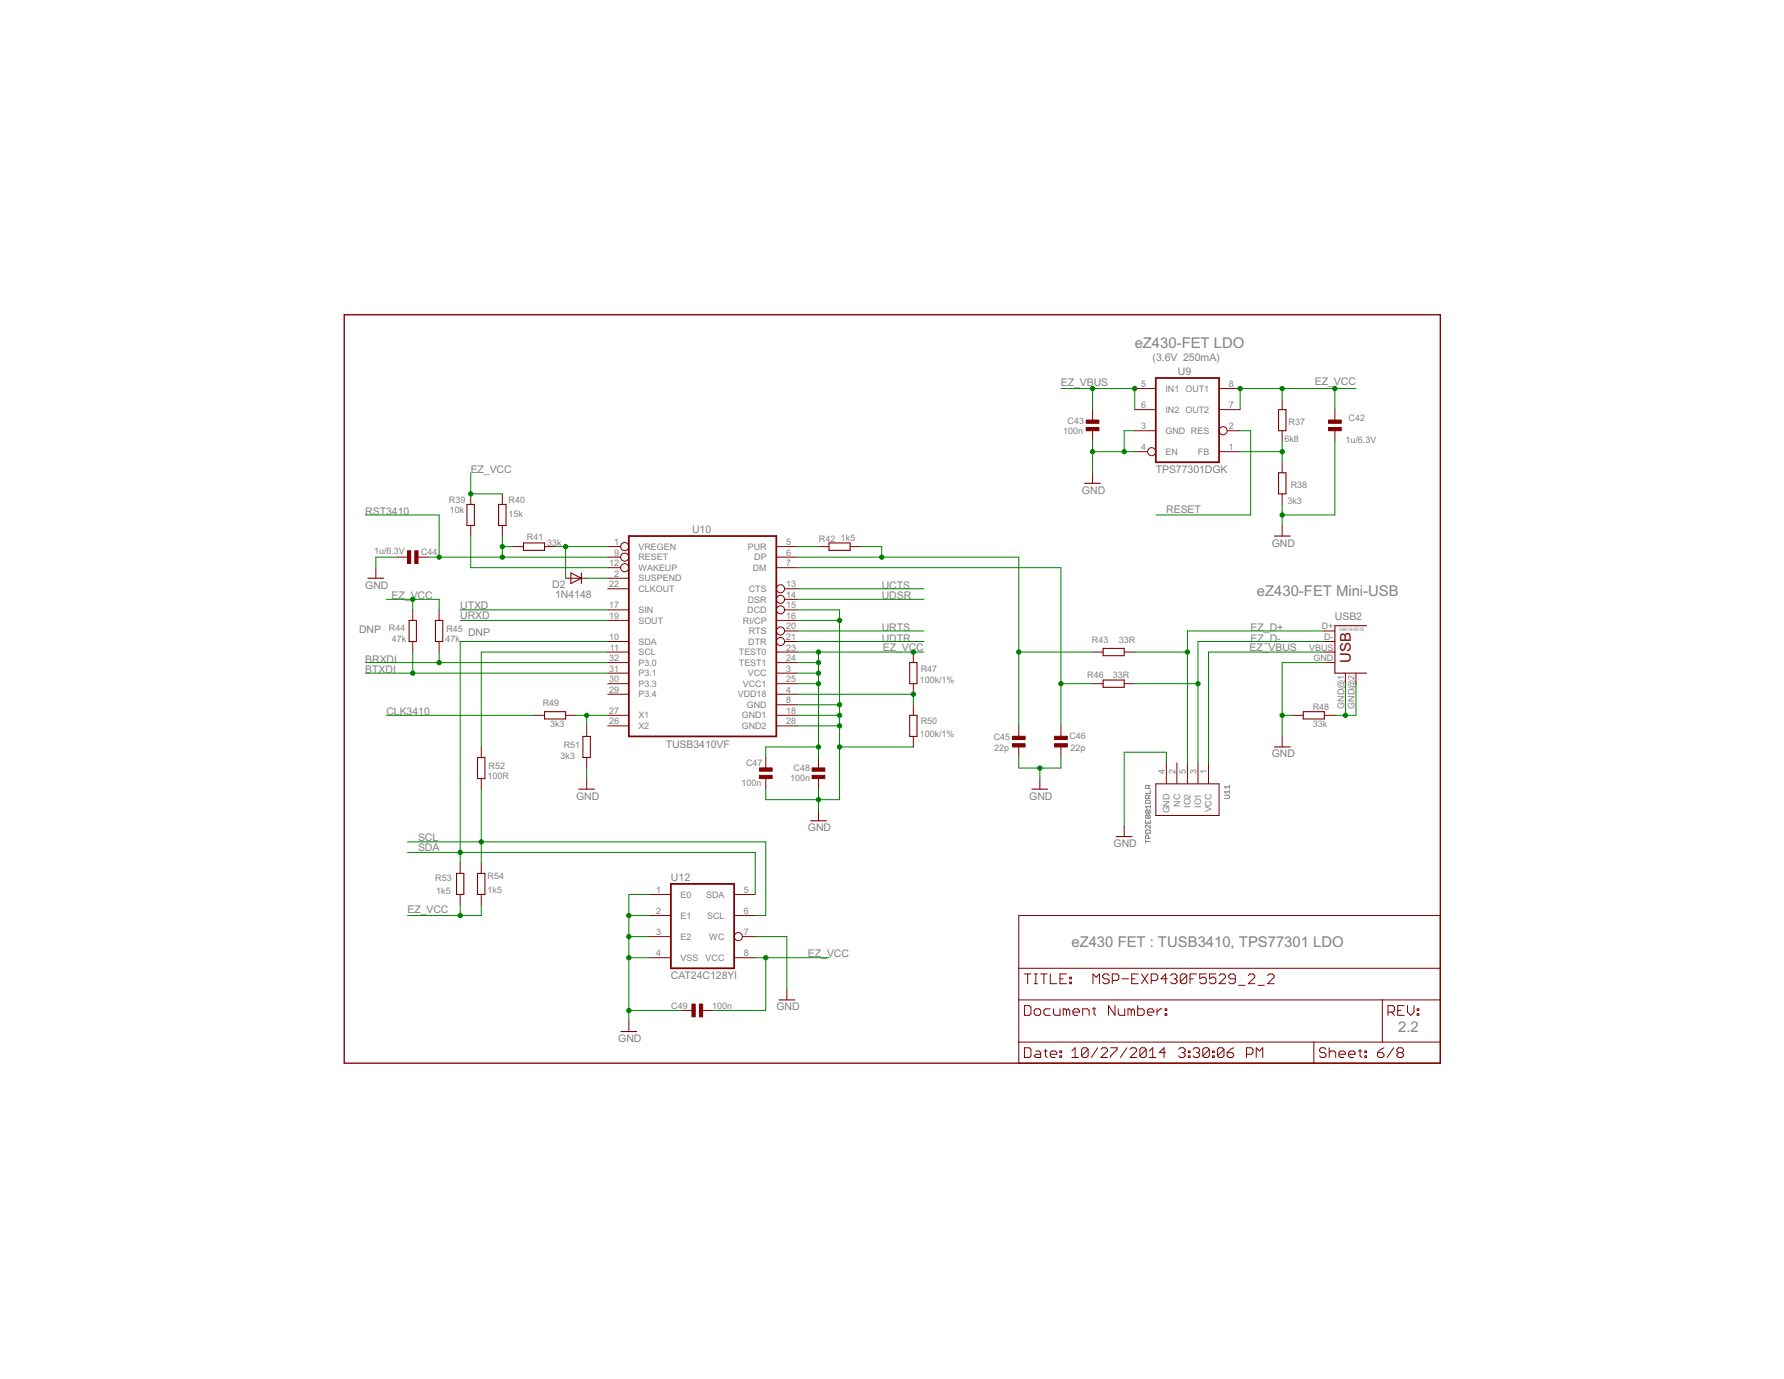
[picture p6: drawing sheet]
<svg xmlns="http://www.w3.org/2000/svg" width="279mm" height="216mm" viewBox="0 0 279 216" stroke-linecap="round" stroke-linejoin="round" font-family="sans-serif">
<g fill="none" stroke="#808080" stroke-width=".16">
<path d="M179.4 131.8h.7M179.4 128.4v.5h.7v-.5M179.4 131.5v.5M179.5 125.3h.5l.1 .1v.4h-.7v-.4zM179.5 126.8l-.1 .2v.2l.1 .1h.5M179.5 127.6l-.1 .1v.3l.1 .1h.5M179.5 129.9h.5l.1 .2v.4h-.7v-.4zM179.5 126.8h.5l.1 .2v.2l-.1 .1M179.5 127.6h.5l.1 .1v.3l-.1 .1M179.5 127.6l.5 .5M179.5 126.8l.5 .5M179.8 128.7v.2"/>
<path d="M179.9 123.4v-.3l-.1-.1-.4 .1v.3h.7M179.9 125v-.4l-.1-.1h-.3l-.1 .1v.4h.7M179.9 131.2v-.3l-.1-.2h-.3l-.1 .2v.3h.7M180.1 129.2v.5l-.4-.5-.3 .1v.2l.1 .2M180.1 123.7v.5h-.7M180.1 126.1v.5M180.1 126.3h-.7l.3 .3M180.1 124.5l-.2 .3M180.1 123l-.2 .2M191.8 124.5h.6l.1 .1v.3l-.1 .1h-.6M192.5 123v.4M192.5 123.7v.5"/>
<path d="M192.5 124h-.7l.2 .2M192.5 123.2h-.7l.2 .2"/>
</g>
<path d="M181 59.2h9.9v13.2h-9.9zM98.5 83.9h23.1v31.4h-23.1zM105.1 138.4h9.9v13.2h-9.9z" fill="none" stroke="#800000" stroke-width=".28"/>
<g fill="none" stroke="#800000" stroke-width=".16">
<path d="M73.7 77.3v1.7M78.7 77.3v1.7M171.1 64.1v1.7M171.1 67.4v1.7M171.1 74v1.7M177.7 60.8h3.3M177.7 70.7h2M177.7 64.1h3.3M177.7 67.4h3.3M190.9 60.8h3.3M190.9 70.7h3.3M190.9 64.1h3.3"/>
<path d="M192.2 67.4h2M200.8 62.5v1.6M200.8 67.4v1.7M200.8 72.4v1.6M200.8 77.3v1.7M209.1 64.1v1.7M209.1 67.4v1.7M58.9 88.9v1.6M62.2 87.2h1.6M64.6 95.5v1.6M65.5 87.2h1.6M68.8 95.5v1.6"/>
<path d="M73.7 82.3v1.6M78.7 82.3v1.6M80.3 85.6h1.7M85.3 85.6h1.6M88.6 90.5h3.3M95.2 92.2h3.3M95.2 95.5h3.3M95.2 85.6h2M95.2 88.9h2M95.2 90.5h3.3M95.2 97.1h3.3M95.2 87.2h2"/>
<path d="M121.6 85.6h3.3M121.6 88.9h3.3M121.6 97.1h3.3M121.6 87.2h3.3M122.9 92.2h2M122.9 95.5h2M122.9 98.8h2M122.9 93.8h2M128.2 85.6h1.6M133.1 85.6h1.7M200.8 82.3v1.6M207.4 98.8h1.7"/>
<path d="M64.6 100.4v1.7M68.8 100.4v1.7M75.4 116.9v1.7M83.6 112h1.7M88.6 112h1.6M91.9 113.6v1.7M91.9 118.6v1.6M95.2 102.1h3.3M95.2 100.4h3.3M95.2 103.7h3.3M95.2 107h3.3M95.2 108.7h3.3"/>
<path d="M95.2 113.6h3.3M95.2 112h3.3M95.2 105.4h3.3M119.9 118.6v1.6M121.6 102.1h3.3M121.6 103.7h3.3M121.6 107h3.3M121.6 108.7h3.3M121.6 113.6h3.3M121.6 112h3.3M121.6 105.4h3.3M121.6 110.3h3.3"/>
<path d="M122.9 100.4h2M128.2 118.6v1.6M143 102.1v1.6M143 107v1.7M143 110.3v1.7M143 115.3v1.6M159.6 113.6v1.7M159.6 116.9v1.7M166.2 113.6v1.7M166.2 116.9v1.7M171.1 102.1h1.7M171.1 107h1.7"/>
<path d="M176.1 102.1h1.6M176.1 107h1.6M182.7 119.4v3.3M184.3 119.4v3.3M186 119.4v3.3M187.6 119.4v3.3M189.3 119.4v3.3M200.8 115.3v1.6M202.5 112h1.6M207.4 102.1h1.7M207.4 100.4h1.7M207.4 103.7h1.7"/>
<path d="M207.4 112h1.7M210.7 105.4v1.6M212.4 105.4v1.6M72.1 135.1v1.6M75.4 121.9v1.6M75.4 135.1v1.6M91.9 121.9v1.6M119.9 121.9v1.6M128.2 121.9v1.6M128.2 126.9v1.6M162.9 121.9v1.6M176.1 129.3v1.7"/>
<path d="M181 122.7h9.9v5h-9.9zM72.1 140v1.7M75.4 140v1.7M98.5 159.9v1.6M101.8 143.3h3.3M101.8 140h3.3M101.8 146.6h3.3M101.8 149.9h3.3M106.7 158.2h1.7M110 158.2h1.7M115 143.3h3.3M115 140h3.3"/>
<path d="M115 149.9h3.3M116.3 146.6h2M123.2 154.9v1.6M159.6 143.3h66v23.2h-66zM159.6 156.5h66M159.6 151.6h66M160.4 157.4h.8l.3 .3v1l-.3 .3h-.8zM160.4 152.5h1.1M161 152.5v1.5M162 158.2l.2-.3h.5l.3 .3v.5l-.3 .3h-.5l-.2-.3zM162 152.5h.5M162 154h.5"/>
<path d="M162.2 152.5v1.5M163 152.5h1M163.5 152.5v1.5M164.5 152.5v1.5h1M164.5 157.9h-.8l-.2 .3v.5l.2 .3h.8M165 157.9v.8l.2 .3h.8v-1.1M166 153.2h.5M167 152.5h-1v1.5h1M167 158.2l-.2-.3h-.3v1.1M167 158.2l.3-.3 .2 .3v.8M167 158.2v.8M167.5 153.8h.3v.2h-.3z"/>
<path d="M167.5 153h.3v.2h-.3zM168 158.5h1.1v-.3l-.3-.3h-.5l-.3 .3v.5l.3 .3h.5M169.6 159v-1.1h.7l.3 .3v.8M171.1 157.9h.5M171.2 154v-1.5l.5 .5 .5-.5v1.5M171.3 157.7v1l.3 .3M173.7 152.7l-.2-.2h-.5l-.3 .2v.3l.3 .2h.5l.2 .3v.3l-.2 .2h-.5l-.3-.2M174.2 153.5h.8l.2-.3v-.5l-.2-.2h-.8v1.5M174.6 157.4v1.6l-1-1.6v1.6M175.1 157.9v.8l.3 .3h.7v-1.1M175.7 153.2h1M177.2 158.2l-.3-.3h-.2v1.1"/>
<path d="M177.2 158.2v.8M177.2 158.2l.2-.3 .3 .3v.8M177.2 153.2h.6M178.2 157.4v1.6h.7l.3-.3v-.5l-.3-.3h-.7M178.3 152.5h-1.1v1.5h1.1M178.8 152.5l1 1.5M179.7 158.5h1v-.3l-.3-.3h-.4l-.3 .3v.5l.3 .3h.4M179.8 152.5l-1 1.5M180.3 153.5h.8l.2-.3v-.5l-.2-.2h-.8v1.5M181.2 157.9v1.1M182 157.9h-.3l-.5 .6M182.5 157.9h.2v.3h-.2z"/>
<path d="M182.5 158.7h.2v.3h-.2zM182.8 153.2h-1l.8-.7v1.5M183.3 152.7l.3-.2h.5l.2 .2v.3l-.2 .2M183.8 153.2h.3M184.1 153.2l.2 .3v.3l-.2 .2h-.5l-.3-.2M185.9 152.7l-.3-.2h-.5l-.3 .2v1.1M185.9 152.7v1.1l-.3 .2h-.5l-.3-.2M185.9 152.7l-1.1 1.1M186.4 153.2h.5M187.4 152.5h-1v1.5M188.9 152.5h-1v.7l.5-.2h.3l.2 .2v.6l-.2 .2h-.5l-.3-.2M190.4 152.5h-1v.7l.5-.2h.3l.2 .2v.6l-.2 .2h-.5l-.3-.2"/>
<path d="M190.9 152.7l.3-.2h.5l.2 .2v.3l-1 1h1M193.5 153.2h-.8l-.3-.2v-.3l.3-.2h.5l.3 .2v1.1l-.3 .2h-.5l-.3-.2M194 154.3h1M195.5 152.7l.2-.2h.6l.2 .2v.3l-1 1h1M197 154.3h1M198.5 152.7l.3-.2h.5l.2 .2v.3l-1 1h1M216.5 156.5v6.7M217.4 158.5h.7l.3-.3v-.5l-.3-.3h-.7v1.6M217.9 158.5l.5 .5M218.9 158.2h.5M219.9 157.4h-1v1.6h1M220.4 157.4v1.1l.5 .5 .5-.5v-1.1"/>
<path d="M222 157.9h.2v.3h-.2zM222 158.7h.2v.3h-.2zM159.6 163.2h66M160.4 164h.8l.3 .3v1l-.3 .3h-.8zM162.2 164.5h.5l.3 .3v.8h-.8l-.2-.3 .2-.2h.8M163.5 164.5h.5M163.7 164.3v1l.3 .3M164.5 165.1h1v-.3l-.3-.3h-.5l-.2 .3v.5l.2 .3h.5M166 165.3h.3v.3h-.3zM166 164.5h.3v.3h-.3zM167.9 165.6h1M167.9 164.5l.5-.5v1.6"/>
<path d="M170.4 164.3v1l-.2 .3h-.5l-.3-.3M170.4 164.3l-.2-.3h-.5l-.3 .3v1M170.4 164.3l-1 1M171.9 164l-1 1.6M172.4 164.3l.3-.3h.5l.2 .3v.2l-1 1.1h1M173.9 164h1.1v.3l-1.1 1v.3M176.5 164l-1 1.6M177 164.3l.2-.3h.6l.2 .3v.2l-1 1.1h1M179.5 164.3v1l-.2 .3h-.5l-.3-.3M179.5 164.3l-.2-.3h-.5l-.3 .3v1M179.5 164.3l-1 1M180 165.6h1"/>
<path d="M180 164.5l.5-.5v1.6M182.6 164.8h-1.1l.8-.8v1.6M184.6 164.3l.2-.3h.6l.2 .3v.2l-.2 .3M185.1 164.8h.3M185.4 164.8l.2 .3v.2l-.2 .3h-.6l-.2-.3M186.1 165.3h.3v.3h-.3zM186.1 164.5h.3v.3h-.3zM186.9 164.3l.2-.3h.5l.3 .3v.2l-.3 .3M187.4 164.8h.2M187.6 164.8l.3 .3v.2l-.3 .3h-.5l-.2-.3M189.4 164.3v1l-.3 .3h-.5l-.2-.3M189.4 164.3l-.3-.3h-.5l-.2 .3v1"/>
<path d="M189.4 164.3l-1 1M189.9 165.3h.3v.3h-.3zM189.9 164.5h.3v.3h-.3zM191.7 164.3v1l-.3 .3h-.5l-.2-.3M191.7 164.3l-.3-.3h-.5l-.2 .3v1M191.7 164.3l-1 1M192.2 164.8h.8l.2 .3v.2l-.2 .3h-.6l-.2-.3zM193.2 164l-.5 .3-.5 .5M195.2 165.1h.8l.2-.3v-.5l-.2-.3h-.8v1.6M196.7 165.6v-1.6l.6 .5 .5-.5v1.6M205.8 163.2v3.3M207.7 164.3l-.3-.3h-.5l-.2 .3v.2l.2 .3h.5l.3 .3v.2l-.3 .3h-.5l-.2-.3"/>
<path d="M208.2 164.8l.2-.3h.5l.3 .3v.8M208.2 164v1.6M209.7 165.1h1v-.3l-.2-.3h-.5l-.3 .3v.5l.3 .3h.5M211.2 165.1h1v-.3l-.2-.3h-.5l-.3 .3v.5l.3 .3h.5M212.7 164.5h.6M213 164.3v1l.3 .3M213.8 165.3h.2v.3h-.2zM213.8 164.5h.2v.3h-.2zM215.7 164.8h.8l.2 .3v.2l-.2 .3h-.5l-.3-.3zM216.7 164l-.5 .3-.5 .5M218.3 164l-1 1.6M219 164.8l-.2 .3v.2l.2 .3h.5l.3-.3v-.2l-.3-.3"/>
<path d="M219 164.8l-.2-.3v-.2l.2-.3h.5l.3 .3v.2l-.3 .3M219 164.8h.5"/>
<circle cx="180.4" cy="70.7" r=".64"/>
<circle cx="191.6" cy="67.4" r=".64"/>
<circle cx="97.8" cy="85.6" r=".64"/>
<circle cx="97.8" cy="88.9" r=".64"/>
<circle cx="97.8" cy="87.2" r=".64"/>
<circle cx="122.2" cy="93.8" r=".64"/>
<circle cx="122.2" cy="95.5" r=".64"/>
<circle cx="122.2" cy="92.2" r=".64"/>
<circle cx="122.2" cy="98.8" r=".64"/>
<circle cx="122.2" cy="100.4" r=".64"/>
<circle cx="115.6" cy="146.6" r=".64"/>
</g>
<g fill="none" stroke="#800000" stroke-width=".17">
<path d="M73.1 79h1.2v3.3h-1.2zM78.1 79h1.1v3.3h-1.1zM169.9 75.7h2.4M200.2 64.1h1.2v3.3h-1.2zM200.2 74h1.2v3.3h-1.2zM57.6 90.5h2.5M64.1 97.1h1.1v3.3h-1.1zM68.2 97.1h1.1v3.3h-1.1zM82 85h3.3v1.2h-3.3zM89.4 89.7l1.7 .8-1.7 .9zM91.1 89.7v1.7M129.8 85h3.3v1.2h-3.3z"/>
<path d="M199.6 83.9h2.5M214 98h-4.9v7.4h4.9M74.8 118.6h1.1v3.3h-1.1zM85.3 111.4h3.3v1.2h-3.3zM91.3 115.3h1.2v3.3h-1.2zM142.5 103.7h1.1v3.3h-1.1zM142.5 112h1.1v3.3h-1.1zM172.8 106.5h3.3v1.1h-3.3zM172.8 101.5h3.3v1.2h-3.3zM199.6 116.9h2.5M204.1 111.4h3.3v1.2h-3.3zM71.5 136.7h1.1v3.3h-1.1z"/>
<path d="M74.8 136.7h1.1v3.3h-1.1zM90.6 123.5h2.5M127 128.5h2.4M161.6 123.5h2.5M174.8 131h2.5M122 156.5h2.5M97.2 161.5h2.5"/>
</g>
<g fill="#800000" stroke="#800000" stroke-width=".16">
<path d="M165.2 116.4h2v.5h-2z"/>
<path d="M165.2 115.3h2v.5h-2z"/>
<path d="M158.6 116.4h1.9v.5h-1.9z"/>
<path d="M158.6 115.3h1.9v.5h-1.9z"/>
<path d="M127.2 121.4h2v.5h-2z"/>
<path d="M127.2 120.2h2v.5h-2z"/>
<path d="M118.9 121.4h2v.5h-2z"/>
<path d="M118.9 120.2h2v.5h-2z"/>
<path d="M109.5 157.2h.5v2h-.5z"/>
<path d="M108.4 157.2h.5v2h-.5z"/>
<path d="M65 86.2h.5v2h-.5z"/>
<path d="M63.8 86.2h.5v2h-.5z"/>
<path d="M170.1 66.9h2v.5h-2z"/>
<path d="M170.1 65.8h2v.5h-2z"/>
<path d="M208.1 65.8h2v.5h-2z"/>
<path d="M208.1 66.9h2v.5h-2z"/>
</g>
<path d="M53.9 49.3h171.7v117.2h-171.7z" fill="none" stroke="#800000" stroke-width=".21"/>
<g fill="none" stroke="#008000" stroke-width=".16">
<path d="M73.7 74v3.3h5M166.2 60.8h11.5v3.3M171.1 70.7h6.6M171.1 60.8v3.3M171.1 69.1v4.9M177.7 67.4h-1.6v3.3M194.2 70.7h6.6M194.2 67.4h1.7v13.2h-14.9M200.8 60.8v1.7M200.8 69.1v3.3M200.8 79v3.3M209.1 60.8v3.3"/>
<path d="M209.1 69.1v11.5h-8.3M212.4 60.8h-18.2v3.3M57.2 80.6h11.6v6.6M60.5 93.8h8.3v1.7M62.2 87.2h-3.3v1.7M64.6 93.8v1.7M67.1 87.2h28.1M72.1 95.5h23.1M72.1 97.1h23.1M73.7 83.9v5h21.5M78.7 85.6h1.6M78.7 83.9v3.3"/>
<path d="M86.9 85.6h8.3M88.6 85.6v4.9M91.9 90.5h3.3M124.9 95.5h6.6v29.7h-11.6v-1.7M124.9 93.8h19.8M124.9 85.6h3.3M124.9 88.9h41.3v24.7M124.9 87.2h34.7v26.4M124.9 97.1h6.6M124.9 98.8h19.8M124.9 92.2h19.8M134.8 85.6h3.3v1.6"/>
<path d="M207.4 98.8h-21.4v20.6M57.2 103.7h38M57.2 105.4h38M60.5 112h23.1M64.6 102.1v3.3M68.8 102.1v1.6M90.2 112h5M91.9 112v1.6M95.2 102.1h-19.8v14.8M95.2 100.4h-23.1v34.7M124.9 102.1h19.8M124.9 103.7h3.3"/>
<path d="M124.9 105.4h3.3M124.9 107h3.3M124.9 108.7h18.1v1.6M124.9 100.4h19.8M124.9 112h6.6M124.9 110.3h6.6M124.9 113.6h6.6M128.2 102.1v16.5M128.2 116.9h-8.3v1.7M131.5 116.9h11.5M159.6 102.1h11.5M159.6 118.6v1.6h6.6v-1.6"/>
<path d="M166.2 107h4.9M177.7 102.1h8.3M177.7 107h9.9M182.7 119.4v-1.6h-6.6v11.5M200.8 112h1.7M207.4 102.1h-18.1v17.3M207.4 103.7h-6.6v11.6M207.4 100.4h-19.8v19M210.7 107v5M212.4 107v5h-3.3M63.8 131.8h56.1v11.5h-1.6M63.8 133.5h54.5v6.5"/>
<path d="M75.4 123.5v11.6M91.9 120.2v1.7M128.2 123.5v3.4M162.9 120.2v1.7M72.1 141.7v1.6M75.4 141.7v1.6h-11.6M98.5 143.3h3.3M98.5 149.9h3.3M98.5 158.2h8.2M98.5 146.6h3.3M101.8 140h-3.3v19.9M118.3 149.9h11.5"/>
<path d="M118.3 146.6h4.9v8.3M119.9 149.9v8.3h-8.2"/>
</g>
<g fill="#008000" stroke="#008000" stroke-width=".16">
<circle cx="128.2" cy="102.1" r=".34"/>
<circle cx="128.2" cy="103.7" r=".34"/>
<circle cx="128.2" cy="105.4" r=".34"/>
<circle cx="128.2" cy="107" r=".34"/>
<circle cx="143" cy="102.1" r=".34"/>
<circle cx="128.2" cy="116.9" r=".34"/>
<circle cx="72.1" cy="143.3" r=".34"/>
<circle cx="73.7" cy="77.3" r=".34"/>
<circle cx="200.8" cy="60.8" r=".34"/>
<circle cx="209.1" cy="60.8" r=".34"/>
<circle cx="194.2" cy="60.8" r=".34"/>
<circle cx="64.6" cy="93.8" r=".34"/>
<circle cx="119.9" cy="149.9" r=".34"/>
<circle cx="143" cy="108.7" r=".34"/>
<circle cx="72.1" cy="133.5" r=".34"/>
<circle cx="75.4" cy="131.8" r=".34"/>
<circle cx="166.2" cy="107" r=".34"/>
<circle cx="138.1" cy="87.2" r=".34"/>
<circle cx="159.6" cy="102.1" r=".34"/>
<circle cx="88.6" cy="85.6" r=".34"/>
<circle cx="200.8" cy="70.7" r=".34"/>
<circle cx="91.9" cy="112" r=".34"/>
<circle cx="78.7" cy="87.2" r=".34"/>
<circle cx="78.7" cy="85.6" r=".34"/>
<circle cx="68.8" cy="87.2" r=".34"/>
<circle cx="68.8" cy="103.7" r=".34"/>
<circle cx="64.6" cy="105.4" r=".34"/>
<circle cx="186" cy="102.1" r=".34"/>
<circle cx="187.6" cy="107" r=".34"/>
<circle cx="177.7" cy="60.8" r=".34"/>
<circle cx="171.1" cy="60.8" r=".34"/>
<circle cx="210.7" cy="112" r=".34"/>
<circle cx="200.8" cy="112" r=".34"/>
<circle cx="171.1" cy="70.7" r=".34"/>
<circle cx="176.1" cy="70.7" r=".34"/>
<circle cx="200.8" cy="80.6" r=".34"/>
<circle cx="162.9" cy="120.2" r=".34"/>
<circle cx="128.2" cy="125.2" r=".34"/>
<circle cx="131.5" cy="97.1" r=".34"/>
<circle cx="131.5" cy="110.3" r=".34"/>
<circle cx="131.5" cy="112" r=".34"/>
<circle cx="131.5" cy="113.6" r=".34"/>
<circle cx="131.5" cy="116.9" r=".34"/>
<circle cx="98.5" cy="143.3" r=".34"/>
<circle cx="98.5" cy="146.6" r=".34"/>
<circle cx="98.5" cy="149.9" r=".34"/>
<circle cx="98.5" cy="158.2" r=".34"/>
</g>
<g font-size="2.6" fill="#808080">
<text x="177.7" y="54.6">eZ430-FET LDO</text>
<text x="196.9" y="93.3">eZ430-FET Mini-USB</text>
<text x="167.8" y="148.3">eZ430 FET : TUSB3410, TPS77301 LDO</text>
<text x="219" y="161.5">2.2</text>
</g>
<text font-size="2.6" fill="#800000" x="211.5" y="103.7" transform="rotate(-90 211.5 103.7)">USB</text>
<g font-size="1.8" fill="#808080">
<text x="180.5" y="56.5">(3.6V 250mA)</text>
<text x="184.5" y="58.7">U9</text>
<text x="166.2" y="60.5">EZ_VBUS</text>
<text x="205.9" y="60.3">EZ_VCC</text>
<text x="73.7" y="74">EZ_VCC</text>
<text x="169.5" y="77.3">GND</text>
<text x="181" y="74.1">TPS77301DGK</text>
<text x="57.2" y="80.6">RST3410</text>
<text x="108.4" y="83.5">U10</text>
<text x="182.7" y="80.4">RESET</text>
<text x="199.2" y="85.6">GND</text>
<text x="57.2" y="92.2">GND</text>
<text x="61.3" y="93.8">EZ_VCC</text>
<text x="72.1" y="95.3">UTXD</text>
<text x="86.5" y="92">D2</text>
<text x="86.9" y="93.7">1N4148</text>
<text x="138.1" y="92.2">UCTS</text>
<text x="138.1" y="93.8">UDSR</text>
<text x="56.2" y="99.1">DNP</text>
<text x="72.1" y="97">URXD</text>
<text x="73.3" y="99.6">DNP</text>
<text x="138.1" y="98.8">URTS</text>
<text x="138.1" y="100.4">UDTR</text>
<text x="138.3" y="101.9">EZ_VCC</text>
<text x="195.7" y="101.9">EZ_VBUS</text>
<text x="195.9" y="98.8">EZ_D+</text>
<text x="195.9" y="100.4">EZ_D-</text>
<text x="209.1" y="97.1">USB2</text>
<text x="57.2" y="103.7">BRXDI</text>
<text x="57.2" y="105.4">BTXDI</text>
<text x="60.5" y="112">CLK3410</text>
<text x="104.3" y="117.1">TUSB3410VF</text>
<text x="199.2" y="118.6">GND</text>
<text x="90.2" y="125.2">GND</text>
<text x="161.2" y="125.2">GND</text>
<text x="65.5" y="131.6">SCL</text>
<text x="126.5" y="130.1">GND</text>
<text x="65.5" y="133.3">SDA</text>
<text x="105.1" y="137.9">U12</text>
<text x="174.4" y="132.6">GND</text>
<text x="63.8" y="143">EZ_VCC</text>
<text x="126.5" y="149.8">EZ_VCC</text>
<text x="105.1" y="153.3">CAT24C128YI</text>
<text x="121.6" y="158.2">GND</text>
<text x="96.8" y="163.2">GND</text>
</g>
<g font-size="1.6" fill="#808080">
<text x="178.7" y="60.6">5</text>
<text x="178.7" y="63.9">6</text>
<text x="182.5" y="61.3">IN1 OUT1</text>
<text x="182.5" y="64.6">IN2 OUT2</text>
<text x="192.4" y="60.6">8</text>
<text x="192.4" y="63.9">7</text>
<text x="211.2" y="65.9">C42</text>
<text x="166.5" y="68">100n</text>
<text x="167.2" y="66.4">C43</text>
<text x="178.7" y="70.5">4</text>
<text x="178.7" y="67.2">3</text>
<text x="182.5" y="71.2">EN</text>
<text x="182.5" y="67.9">GND RES</text>
<text x="187.6" y="71.2">FB</text>
<text x="192.4" y="67.2">2</text>
<text x="192.4" y="70.5">1</text>
<text x="201.1" y="69.2">6k8</text>
<text x="201.8" y="66.5">R37</text>
<text x="210.7" y="69.3">1u/6.3V</text>
<text x="202.1" y="76.4">R38</text>
<text x="70.3" y="78.7">R39</text>
<text x="70.5" y="80.4">10k</text>
<text x="79.7" y="80.9">15k</text>
<text x="79.7" y="78.7">R40</text>
<text x="201.6" y="78.9">3k3</text>
<text x="58.6" y="86.7">1u/6.3V</text>
<text x="66" y="86.9">C44</text>
<text x="82.5" y="84.6">R41</text>
<text x="85.7" y="85.5">33k</text>
<text x="95.4" y="88.7">12</text>
<text x="96.2" y="85.4">1</text>
<text x="96.2" y="87">9</text>
<text x="100" y="86.1">VREGEN</text>
<text x="100" y="87.7">RESET</text>
<text x="100" y="89.4">WAKEUP</text>
<text x="117.1" y="86.1">PUR</text>
<text x="117.9" y="89.4">DM</text>
<text x="118.1" y="87.7">DP</text>
<text x="123.1" y="85.4">5</text>
<text x="123.1" y="88.7">7</text>
<text x="123.1" y="87">6</text>
<text x="128.2" y="84.8">R42</text>
<text x="131.7" y="84.7">1k5</text>
<text x="95.4" y="92">22</text>
<text x="95.4" y="95.3">17</text>
<text x="96.2" y="90.3">2</text>
<text x="100" y="92.7">CLKOUT</text>
<text x="100" y="96">SIN</text>
<text x="100" y="91">SUSPEND</text>
<text x="117" y="96">DCD</text>
<text x="117.1" y="94.3">DSR</text>
<text x="117.3" y="92.7">CTS</text>
<text x="123.1" y="93.6">14</text>
<text x="123.1" y="95.3">15</text>
<text x="123.1" y="92">13</text>
<text x="60.9" y="98.9">R44</text>
<text x="61.4" y="100.5">47k</text>
<text x="69.8" y="100.5">47k</text>
<text x="69.9" y="98.9">R45</text>
<text x="95.4" y="100.2">10</text>
<text x="95.4" y="96.9">19</text>
<text x="95.5" y="101.9">11</text>
<text x="100" y="100.9">SDA</text>
<text x="100" y="97.6">SOUT</text>
<text x="116.3" y="97.6">RI/CP</text>
<text x="117.2" y="100.9">DTR</text>
<text x="117.3" y="99.3">RTS</text>
<text x="123.1" y="101.9">23</text>
<text x="123.1" y="98.6">20</text>
<text x="123.1" y="100.2">21</text>
<text x="123.1" y="96.9">16</text>
<text x="171" y="100.7">R43</text>
<text x="175.2" y="100.7">33R</text>
<text x="205" y="101.9">VBUS</text>
<text x="207" y="98.6">D+</text>
<text x="207.4" y="100.2">D-</text>
<text x="95.4" y="106.8">30</text>
<text x="95.4" y="105.2">31</text>
<text x="95.4" y="103.5">32</text>
<text x="100" y="102.6">SCL</text>
<text x="100" y="107.5">P3.3</text>
<text x="100" y="105.9">P3.1</text>
<text x="100" y="104.2">P3.0</text>
<text x="115.7" y="102.6">TEST0</text>
<text x="115.7" y="104.2">TEST1</text>
<text x="116.3" y="107.5">VCC1</text>
<text x="117.1" y="105.9">VCC</text>
<text x="123.1" y="103.5">24</text>
<text x="123.1" y="106.8">25</text>
<text x="123.1" y="105.2">3</text>
<text x="144" y="107">100k/1%</text>
<text x="144.2" y="105.2">R47</text>
<text x="170.3" y="106.1">R46</text>
<text x="174.3" y="106.1">33R</text>
<text x="205.7" y="103.5">GND</text>
<text x="85" y="110.6">R49</text>
<text x="86.1" y="113.9">3k3</text>
<text x="95.4" y="108.5">29</text>
<text x="95.4" y="113.4">26</text>
<text x="95.4" y="111.8">27</text>
<text x="100" y="109.2">P3.4</text>
<text x="100" y="112.5">X1</text>
<text x="115.5" y="109.2">VDD18</text>
<text x="116.2" y="112.5">GND1</text>
<text x="117" y="110.8">GND</text>
<text x="123.1" y="108.5">4</text>
<text x="123.1" y="111.8">18</text>
<text x="123.1" y="110.1">8</text>
<text x="123.1" y="113.4">28</text>
<text x="144.2" y="113.4">R50</text>
<text x="205.6" y="113.9">33k</text>
<text x="205.6" y="111.1">R48</text>
<text x="210.5" y="110.9" transform="rotate(-90 210.5 110.9)">GND@1</text>
<text x="212.1" y="110.9" transform="rotate(-90 212.1 110.9)">GND@2</text>
<text x="87.8" y="118.8">3k3</text>
<text x="88.3" y="117.2">R51</text>
<text x="100" y="114.1">X2</text>
<text x="116.2" y="114.1">GND2</text>
<text x="116.9" y="120">C47</text>
<text x="144" y="115.4">100k/1%</text>
<text x="155.6" y="115.9">C45</text>
<text x="155.7" y="117.5">22p</text>
<text x="167.5" y="115.7">C46</text>
<text x="167.6" y="117.5">22p</text>
<text x="76.4" y="122">100R</text>
<text x="76.5" y="120.3">R52</text>
<text x="116.1" y="123.1">100n</text>
<text x="123.7" y="122.3">100n</text>
<text x="124.3" y="120.7">C48</text>
<text x="182.4" y="121.2" transform="rotate(-90 182.4 121.2)">4</text>
<text x="184.1" y="121.2" transform="rotate(-90 184.1 121.2)">2</text>
<text x="185.7" y="121.2" transform="rotate(-90 185.7 121.2)">5</text>
<text x="187.4" y="121.2" transform="rotate(-90 187.4 121.2)">3</text>
<text x="189" y="121.2" transform="rotate(-90 189 121.2)">1</text>
<text x="183.2" y="127.3" transform="rotate(-90 183.2 127.3)">GND</text>
<text x="184.8" y="126.3" transform="rotate(-90 184.8 126.3)">NC</text>
<text x="186.5" y="126.5" transform="rotate(-90 186.5 126.5)">IO2</text>
<text x="188.1" y="126.5" transform="rotate(-90 188.1 126.5)">IO1</text>
<text x="189.8" y="127.2" transform="rotate(-90 189.8 127.2)">VCC</text>
<text x="68.2" y="138">R53</text>
<text x="76.4" y="137.7">R54</text>
<text x="68.3" y="140">1k5</text>
<text x="76.4" y="139.8">1k5</text>
<text x="102.8" y="139.8">1</text>
<text x="102.8" y="143.1">2</text>
<text x="106.6" y="140.5">E0</text>
<text x="106.6" y="143.8">E1</text>
<text x="110.6" y="140.5">SDA</text>
<text x="110.7" y="143.8">SCL</text>
<text x="116.5" y="143.1">6</text>
<text x="116.5" y="139.8">5</text>
<text x="102.8" y="146.4">3</text>
<text x="102.8" y="149.7">4</text>
<text x="106.6" y="147.1">E2</text>
<text x="111.1" y="147.1">WC</text>
<text x="116.5" y="149.7">8</text>
<text x="116.5" y="146.4">7</text>
<text x="106.6" y="150.4">VSS</text>
<text x="110.5" y="150.4">VCC</text>
<text x="105.1" y="158">C49</text>
<text x="111.5" y="158">100n</text>
</g>
<text font-size=".8" fill="#808080" x="209.7" y="98.8">54819-0519</text>
</svg>
